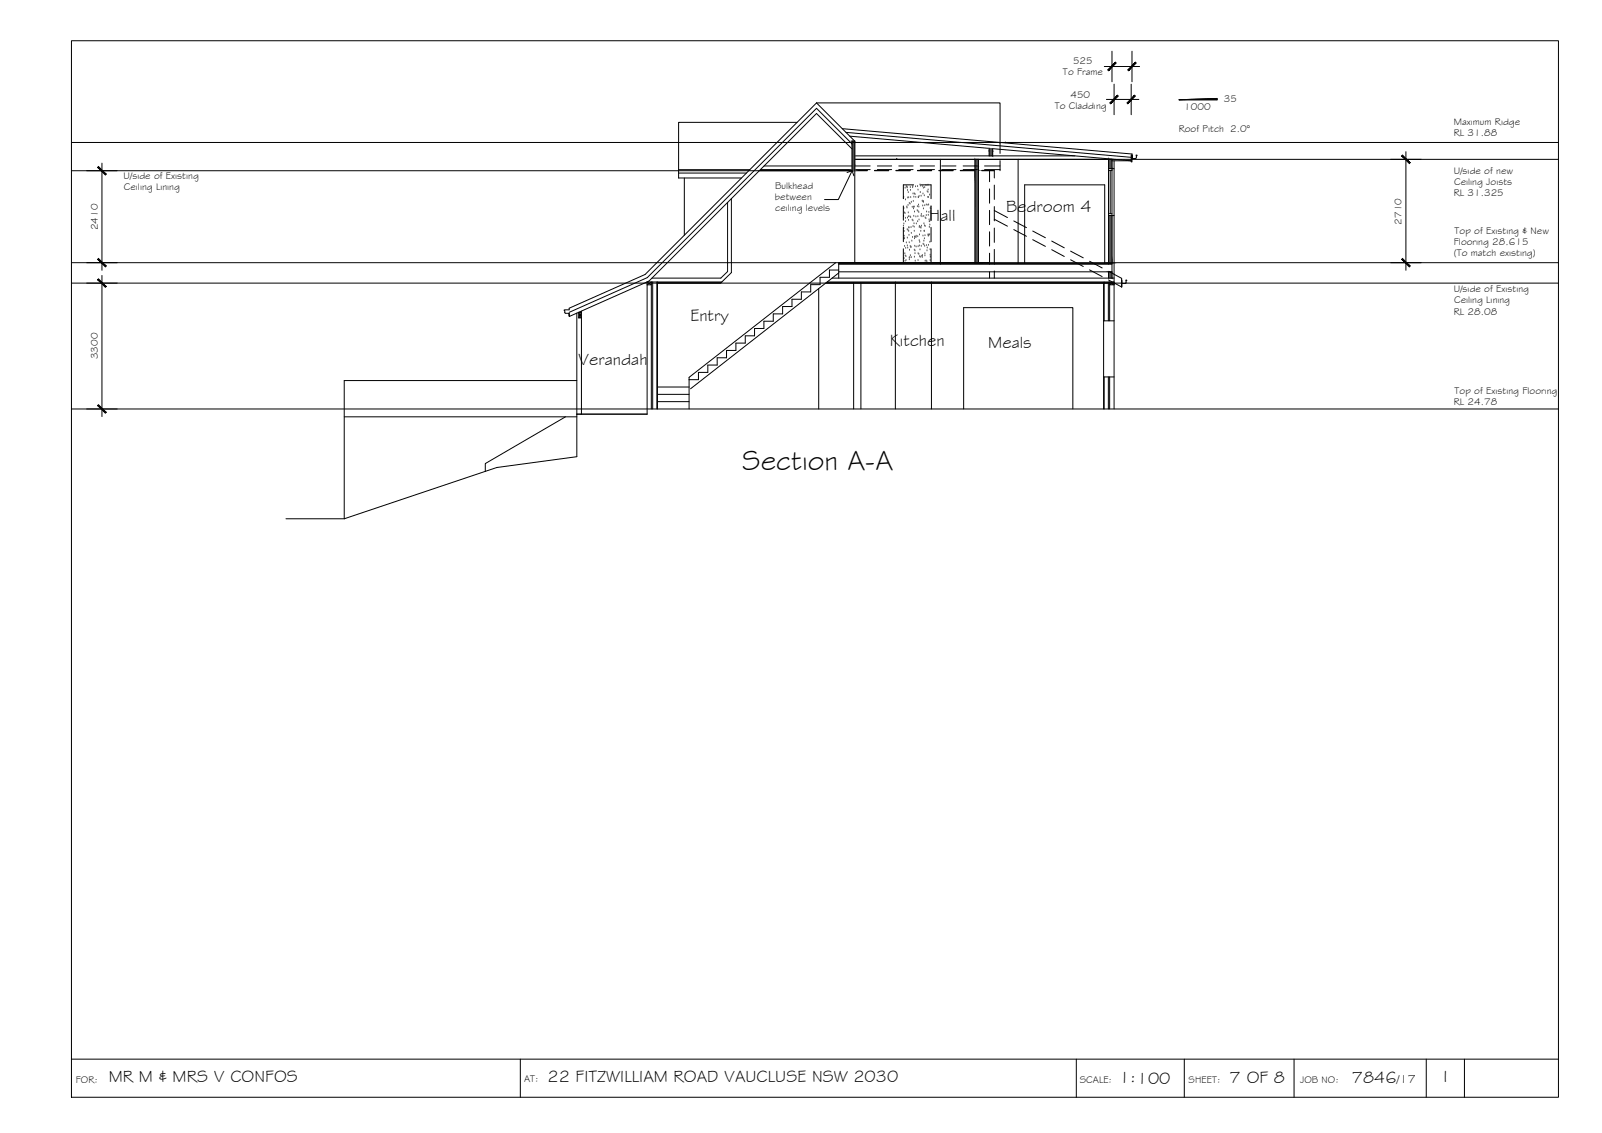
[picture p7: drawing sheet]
<svg xmlns="http://www.w3.org/2000/svg" width="420mm" height="297mm" viewBox="0 0 420 297" stroke-linecap="round" stroke-linejoin="round" font-family="sans-serif">
<!-- layer: HATCH -->
<g fill="#545454" stroke="#545454" stroke-width=".26">
<path d="M291 71.3h.6v.3z"/>
<path d="M259.4 38.9l.9 .1z"/>
<path d="M259.4 39h.9v.6z"/>
<path d="M255.7 41.8l.9 1.7v-1.7zM255.7 41.8l.9 1.7h-.9z"/>
<path d="M255.7 43.5l.9 1v-1zM255.7 43.5l.9 1h-.9z"/>
<path d="M255.7 44.5l.9 .2v-.2zM255.7 44.5l.9 .2h-.9z"/>
<path d="M255.7 44.7l.9 .1zM255.7 44.7l.9 .1z"/>
<path d="M255.7 44.8l.9 24.1v-24.1zM255.7 44.8l.9 24.1h-.9z"/>
<path d="M255.7 68.9l.9 .2v-.2zM255.7 68.9l.9 .2h-.9z"/>
<path d="M290.7 41.8l.9 2.4v-2.4zM290.7 41.8l.9 2.4h-.9z"/>
<path d="M290.7 56.5l.9 12.4v-12.4zM290.7 56.5l.9 12.4h-.9z"/>
<path d="M290.7 68.9l.9 .2v-.2zM290.7 68.9l.9 .2h-.9z"/>
<path d="M290.7 71.3l.9 .3zM290.7 71.3l.9 .3h-.9z"/>
<path d="M290.7 71.6l.9 1.3v-1.3zM290.7 71.6l.9 1.3h-.9z"/>
<path d="M259.4 39v.6h.9zM259.4 39.6h.9zM259.4 39.6h.9z"/>
<path d="M259.4 39.6l.9 1.3v-1.3zM259.4 39.6l.9 1.3h-.9z"/>
<path d="M223.5 37l.7 .4v-.4zM223.5 37l.7 .4h-.7z"/>
<path d="M223.5 37.4l.7 6.1v-6.1zM223.5 37.4l.7 6.1h-.7z"/>
<path d="M223.5 43.5l.7 1v-1zM223.5 43.5l.7 1h-.7z"/>
<path d="M223.5 44.5l.7 .2v-.2zM223.5 44.5l.7 .2h-.7z"/>
<path d="M223.5 44.7l.7 .1zM223.5 44.7l.7 .1z"/>
</g>
<g fill="none" stroke="#545454" stroke-width=".26">
<path d="M263.7 37.5h.1M236.9 52h.1M236.9 59.3h.1M237 56.8h.1M237 51.7h.1M237 59.9h.1M237.1 58.7h.1M237.1 54.6h.1M237.2 55.8h.1M237.4 56h.1M237.4 49.3h.1M237.5 57.2h.1"/>
<path d="M237.5 52.4h.1M237.5 58.1h.1M237.7 48.9h.1M237.8 54.3h.1M237.9 54.5h.1M237.9 49.1h.1M237.9 49.3h.1M238 57.2h.1M238 49.9h.1M238.1 51.9h.1M238.2 53.9h.1M238.2 55.8h.1"/>
<path d="M238.2 50.5h.1M238.3 56.8h.1M238.3 57.8h.1M238.3 51.9h.1M238.3 59.7h.1M238.4 59.7h.1M238.5 53.3h.1M238.7 56.8h.1M238.7 53.5h.1M238.7 49.2h.1M238.8 49.9h.1M238.8 57h.1"/>
<path d="M238.9 51.8h.1M238.9 59.7h.1M239 53h.1M239.3 54.3h.1M239.3 57.7h.1M239.4 49.2h.1M239.4 48.9h.1M239.4 57.9h.1M239.5 50.8h.1M239.5 59.4h.1M239.5 52.8h.1M239.6 54.3h.1"/>
<path d="M239.6 54.8h.1M239.7 56.7h.1M239.7 51.7h.1M239.7 58.7h.1M239.8 59.6h.1M239.8 54.3h.1M239.8 50.8h.1M239.8 55.6h.1M240 51h.1M240.1 49h.1M240.2 51.7h.1M240.2 56.9h.1"/>
<path d="M240.3 58.7h.1M240.6 55.2h.1M240.6 54.2h.1M240.7 48.9h.1M240.7 58.1h.1M240.7 56.8h.1M240.8 55.4h.1M240.8 49.8h.1M240.8 51.8h.1M240.9 53.8h.1M241 55.7h.1M241 54.3h.1"/>
<path d="M241 57.7h.1M241.1 51.5h.1M241.1 59.6h.1M241.1 59.4h.1M241.3 48.5h.1M241.3 59.6h.1M241.4 50.5h.1M241.5 48.8h.1M241.5 59.8h.1M241.6 56.7h.1M241.6 51.4h.1M241.6 56.2h.1"/>
<path d="M241.7 59.3h.1M241.8 56.8h.1M241.9 52.7h.1M242 48.9h.1M242 54h.1M242.1 50.9h.1M242.1 52.9h.1M242.1 52.8h.1M242.2 49.3h.1M242.2 54.8h.1M242.2 53h.1M242.3 56.7h.1"/>
<path d="M242.3 58.7h.1M242.4 51.3h.1M242.5 59.2h.1M242.5 49.2h.1M242.5 53.9h.1M242.6 59.4h.1M242.7 57.1h.1M242.8 57.3h.1M242.9 48.6h.1M242.9 56.5h.1M243 53.7h.1M243 55.6h.1"/>
<path d="M243.2 50.3h.1M243.3 51.7h.1M243.4 53.8h.1M243.4 48.5h.1M243.4 50.4h.1M243.4 49.8h.1M243.5 56.4h.1M243.5 51.8h.1M243.6 53.7h.1M243.6 55.7h.1M243.7 57.6h.1M243.7 58.1h.1"/>
<path d="M243.7 59.6h.1M243.8 51.1h.1M243.8 58.1h.1M243.9 59h.1M244 54.6h.1M244.1 54.8h.1M244.2 54.3h.1M237.1 67.8h.1M237.1 60.7h.1M237.1 62.5h.1M237.1 61.9h.1M237.2 62.6h.1"/>
<path d="M237.2 64.6h.1M237.3 66.5h.1M237.4 68.5h.1M237.4 67.1h.1M237.5 65.1h.1M237.6 67.3h.1M237.6 68.3h.1M237.7 63.7h.1M237.9 60.2h.1M238 62.4h.1M238 64.5h.1M238.1 65h.1"/>
<path d="M238.1 60.4h.1M238.3 60.7h.1M238.4 61.7h.1M238.5 63.6h.1M238.5 67.6h.1M238.5 68.1h.1M238.5 65.6h.1M238.6 67.6h.1M238.7 64.6h.1M238.8 67h.1M238.9 64.9h.1M238.9 64.8h.1"/>
<path d="M239 67.5h.1M239 61.2h.1M239.1 63.2h.1M239.3 62.2h.1M239.8 60.6h.1M239.8 65.6h.1M239.8 67.4h.1M239.8 62.6h.1M239.9 62.2h.1M239.9 64.6h.1M240 66.5h.1M240 65.8h.1"/>
<path d="M240 68.5h.1M240 62.1h.1M240.2 62.3h.1M240.3 64.7h.1M240.3 61.9h.1M240.7 62.1h.1M240.8 68.3h.1M240.8 64.7h.1M240.8 66.5h.1M241 66.7h.1M241.1 63.1h.1M241.1 64.5h.1"/>
<path d="M241.2 61.6h.1M241.2 63.5h.1M241.2 67.3h.1M241.3 65.5h.1M241.3 67.5h.1M241.5 60.7h.1M241.6 64.6h.1M241.8 67.2h.1M241.9 67.5h.1M241.9 67h.1M242.1 61.9h.1M242.1 64h.1"/>
<path d="M242.3 63.2h.1M242.3 64.2h.1M242.4 60.7h.1M242.4 60.6h.1M242.5 62.6h.1M242.5 64.6h.1M242.6 66.5h.1M242.6 67.1h.1M242.6 61.8h.1M242.6 68.5h.1M242.9 68.4h.1M243 64.4h.1"/>
<path d="M243.1 68.6h.1M243.1 65.8h.1M243.2 65h.1M243.4 61.7h.1M243.4 61.5h.1M243.5 61.9h.1M243.5 64.3h.1M243.6 61.7h.1M243.8 61.5h.1M243.9 63.5h.1M243.9 65.5h.1M244 66.9h.1"/>
<path d="M244 68.3h.1M244 67.4h.1"/>
</g>
<!-- layer: BORDER -->
<path d="M18.7 10.7h390v277h-390zM18.7 277.7h390M136.5 277.7v10M282.3 277.7v10M310.6 277.7v10M339.4 277.7v10M374.1 277.7v10M384.1 277.7v10" fill="none" stroke="#000" stroke-width=".26"/>
<!-- layer: TEXT -->
<path d="M309.2 26.2l10-.4v.4z" fill="#000" stroke="#000" stroke-width=".26"/>
<path d="M309.2 26.2l10-.4v.4z" fill="none" stroke="#000" stroke-width=".26"/>
<!-- layer: CEILING-FLOOR LINES -->
<path d="M18.7 37.4h390M18.7 44.8h205.5M224.2 41.8h184.5M18.7 68.9h390M18.7 74.2h390M18.7 107.2h390" fill="none" stroke="#000" stroke-width=".26"/>
<!-- layer: NEWWORK -->
<g fill="none" stroke="#000" stroke-width=".26">
<path d="M220.9 33.7l76 6.7v2.1h-.2v-1.8h.2v.9l1.1-.1 .2-.8h-.3M221.9 34.7l74.8 6.5M222.9 35.7l73.8 6.5h-5.1M259.4 38.9v2M260.3 39v1.9M223.5 44.8v-7.8h.7v7.8M224.2 41.8h67.4v2.4M224.2 40.9h57.7M246.6 41.8v27.5M255.7 41.8v27.3M256.6 41.8v27.3M267 41.8v27.3"/>
<path d="M290.7 41.8v2.4M290.7 56.5v12.8M291.6 56.5v16.5M260.8 69.1h30.8M260.8 69.3h30.8M260.8 71.3h30.8M268.7 69.1v-20.6h21v20.6M290.7 71.3v1.6"/>
</g>
<!-- layer: EXISTING -->
<g fill="none" stroke="#000" stroke-width=".26">
<path d="M209 32.1h-31v14.6h16.5M214.2 27l-45 45-19.9 8.8v.4l-1.3 .1 .1 .6M214.2 27h48.1v13.2M214.2 27l10 10M223.5 39.1l-9.3-9.3-44 43.9-20.9 9.3v-.9M223.5 37.7l-9.3-9.3-44.4 44.4-20.5 9.1M178 44.5h18.7M178 45.4h17.8M179.5 46.7v15M190.8 53.1v18.1l-1.8 1.7h-18M191.8 52.1v19.4l-2.8 2.7h-16.6M199.1 44.8h28.4"/>
<path d="M199.2 44.7h28.3M199.4 44.5h28.8M200.4 43.5h27.8M224.2 44.8v24.1M229.3 44.8h3.8M229.3 44.7h3.8M230.1 44.5h3.8M230.1 43.5h3.8M235 44.8h3.7M235 44.7h3.7M235.7 44.5h3.8M235.7 43.5h3.8"/>
<path d="M236.9 54v3.7M236.9 59.6v3.8M239.6 48.5h-2.7v3.6M240.6 44.8h3.8M240.6 44.7h3.8M241.3 44.5h3.8M241.3 43.5h3.8M241.5 48.5h2.7v3.6M244.2 54v3.7M244.2 59.6v3.8M246.2 44.8h3.8M246.2 44.7h3.8"/>
<path d="M247 44.5h3.7M247 43.5h3.7M251.8 44.8h3.8M251.8 44.7h3.8M252.6 44.5h3.8M252.6 43.5h3.8M257.5 44.8h3.3v1.9M257.5 44.7h3.3M258.2 44.5h4.1M258.2 43.5h4.1M259.5 44.8v2.8M259.5 49.5v3.8"/>
<path d="M259.5 55.2v3.7M260.8 48.5v3.8M260.8 54.2v3.7M260.8 59.8v3.7M260.8 57.5l3.4 1.8M260.8 55.2l3.4 1.8M262.3 42.1v2.7M265.9 57.9l3.3 1.8M169.7 73.9h19.6M169.7 73.9v34.7h-18.4M169.7 73.9l1.1 .8h-1.1l1.1-.8v33.3M171.2 73.9v33.3"/>
<path d="M172.3 73.9v33.3M172.4 73.9v33.3M172.4 74.1h16.7M214.7 75.6v31.6M216.6 74.2h75.6M216.7 74.1h75.5v33.1M216.9 73.9h75.3M218.2 72.9h74M219.2 68.9l-38.5 30v8.3M220 70.8h-2.5v1.9h-2.4v1.9h-2.5v1.9h-2.4v2h-2.5v1.9h-2.4v1.9h-2.5v1.9h-2.5v1.9h-2.4v1.9h-2.4v2h-2.5v1.9h-2.5v1.9h-2.4v1.9h-2.5v1.9h-2.4v1.9h-2.5M220 71.6l-38.9 30.3M220 69.1h40.8"/>
<path d="M220 69.3h40.8M220 71.3h40.8M223.9 74.2v33M225.8 74.2v33M234.8 73.9v33.3M236.9 65.2v3.7M244.2 65.2v3.7M244.3 73.9v33.3M259.5 68.9h-39.5v4M259.5 60.8v3.7M259.5 66.4v2.9M259.5 71.3v1.6"/>
<path d="M260.8 65.4v3.8M260.8 71v1.9M265.9 60.2l3.3 1.7M270.9 62.8l3.3 1.8M270.9 60.6l3.3 1.7M275.8 65.5l3.3 1.7M275.8 63.2l3.3 1.8M280.8 68.1l3.3 1.8M280.8 65.8l3.3 1.8M285.8 70.8l3.3 1.7M285.8 68.5l3.3 1.7M289.4 74.2v33"/>
<path d="M289.6 73.9v10.2M290.7 73.9v10.2M290.7 71.1l3.5 1.9v2.2l-3.5-1.8M292.1 73.9l-1.1 .8h1.2l-1.2-.8v10.2M294.2 73.4v.9h1.1v-.6l.2-.2h-.3M294.2 73.4v1.8v-1.8M148.1 81.9l.2 .2M148.3 82.1h1v.6M149.3 82.7h.1M151.3 82.1v37.6M151.3 99.8h-61v36.2M151.8 81.9l.7 1.4h-.7l.7-1.4z"/>
<path d="M151.8 81.9v1.4M152.5 81.6v27M289.4 98.8h2.8M289.4 84.1h2.8M289.6 98.8v8.4M290.7 98.8v8.4M291 98.8v8.4M90.3 109.3h58M151.3 109.3h-3l-21 12.2v2.1M172.4 105.3h8.3M172.4 103.4h8.3M172.4 101.5h8.3"/>
<path d="M252.7 107.2v-26.5h28.7v26.5"/>
</g>
<!-- layer: GRDLEV -->
<path d="M151.3 108.6h18.4M151.3 119.7l-21 2.9-40 13.4h-15.3" fill="none" stroke="#000" stroke-width=".26"/>
<!-- layer: WINDOWS -->
<path d="M290.7 44.7h.9M290.7 56h.9M291.2 44.7v11.3M291.6 44.2v12.3M292.2 44.2h-1.5v12.3h1.5" fill="none" stroke="#000" stroke-width=".26"/>
<!-- layer: INSULCLAD -->
<path d="M235.2 41.8h.1M292.2 42.2v32.5" fill="none" stroke="#000" stroke-width=".26"/>
<!-- layer: DIMENSION -->
<g fill="none" stroke="#000" stroke-width=".26">
<path d="M289.6 17.4h9.3M291.6 13.4v8M296.9 13.4v8M290.2 26.1h8.5M292.2 22.1v8M296.7 22.1v8M368.7 39.8v31.1M22.7 44.8h8M26.7 42.8v28.1M364.7 41.8h8M22.7 68.9h8M22.7 74.2h8"/>
<path d="M26.7 72.2v37M364.7 68.9h8M22.7 107.2h8"/>
</g>
<!-- layer: 0 -->
<g fill="#000" stroke="#000" stroke-width=".26">
<path d="M292.5 16.3l-1.8 2.2 2-2zM290.5 18.3l2-2-1.8 2.2z"/>
<path d="M295.8 18.3l.2 .2 1.8-2.2zM297.8 16.3l.2 .2-2 2z"/>
<path d="M293.1 25l-1.8 2.2 2-2zM293.1 25l-1.8 2.2-.2-.2z"/>
<path d="M297.6 25l-2 2 .2 .2zM297.6 25l.2 .2-2 2z"/>
<path d="M25.6 43.9l2 2 .2-.2zM25.6 43.9l.2-.2 2 2z"/>
<path d="M367.6 40.9l2 2 .2-.2zM367.6 40.9l.2-.2 2 2z"/>
<path d="M25.6 68l2.2 1.8-2-2zM25.6 68l2.2 1.8-.2 .2z"/>
<path d="M25.6 73.3l2 2 .2-.2zM25.6 73.3l.2-.2 2 2z"/>
<path d="M367.8 67.8l-.2 .2 2.2 1.8zM367.6 68l2.2 1.8-.2 .2z"/>
<path d="M25.6 106.3l2.2 1.8-2-2zM25.6 106.3l2.2 1.8-.2 .2z"/>
</g>
<path d="M222.2 45.2l1.3-.4 .5 1.3M223.5 44.8l-3.6 7.5h-3.7" fill="none" stroke="#000" stroke-width=".26"/>
<text font-size="7.5" x="194.6" y="123.2">Section A-A</text>
<g font-size="4.5">
<text x="243.7" y="58">Hall</text>
<text x="263.9" y="55.6">Bedroom 4</text>
<text x="181.1" y="84.1">Entry</text>
<text x="151.7" y="95.7">Verandah</text>
<text x="233.4" y="90.8">Kitchen</text>
<text x="259.1" y="91.3">Meals</text>
<text x="28.5" y="283.8">MR M &amp; MRS V CONFOS</text>
<text x="143.6" y="283.7">22 FITZWILLIAM ROAD VAUCLUSE NSW 2030</text>
<text x="293.5" y="284">1:100</text>
<text x="322.4" y="284">7 OF 8</text>
<text x="354.5" y="283.9">7846</text>
<text x="378.6" y="283.8">I</text>
</g>
<text font-size="3.2" x="366.4" y="283.9">/17</text>
<g font-size="2.6">
<text x="281.4" y="16.7">525</text>
<text x="278.8" y="19.7">To Frame</text>
<text x="276.6" y="28.5">To Cladding</text>
<text x="280.7" y="25.6">450</text>
<text x="310.6" y="28.7">1000</text>
<text x="321" y="26.8">35</text>
<text x="309.2" y="34.5">Roof Pitch 2.0°</text>
<text x="381.3" y="35.8">RL 31.88</text>
<text x="381.3" y="32.8">Maximum Ridge</text>
<text x="32.4" y="47">U/side of Existing</text>
<text x="381.3" y="45.6">U/side of new</text>
<text x="32.5" y="49.9">Ceiling Lining</text>
<text x="203.2" y="52.5">between</text>
<text x="203.3" y="49.6">Bulkhead</text>
<text x="381.3" y="51.4">RL 31.325</text>
<text x="381.4" y="48.5">Ceiling Joists</text>
<text x="203.3" y="55.4">ceiling levels</text>
<text x="367.6" y="58.9" transform="rotate(-90 367.6 58.9)">2710</text>
<text x="25.6" y="60.4" transform="rotate(-90 25.6 60.4)">2410</text>
<text x="381.3" y="64.2">Flooring 28.615</text>
<text x="381.5" y="61.3">Top of Existing &amp; New</text>
<text x="381.3" y="67.2">(To match existing)</text>
<text x="381.3" y="76.6">U/side of Existing</text>
<text x="381.3" y="82.5">RL 28.08</text>
<text x="381.4" y="79.5">Ceiling Lining</text>
<text x="25.7" y="94.2" transform="rotate(-90 25.7 94.2)">3300</text>
<text x="381.3" y="106.2">RL 24.78</text>
<text x="381.5" y="103.3">Top of Existing Flooring</text>
<text x="19.9" y="283.9">FOR:</text>
<text x="137.5" y="283.7">AT:</text>
<text x="283.2" y="284">SCALE:</text>
<text x="311.7" y="284">SHEET:</text>
<text x="341" y="284">JOB NO:</text>
</g>
</svg>
